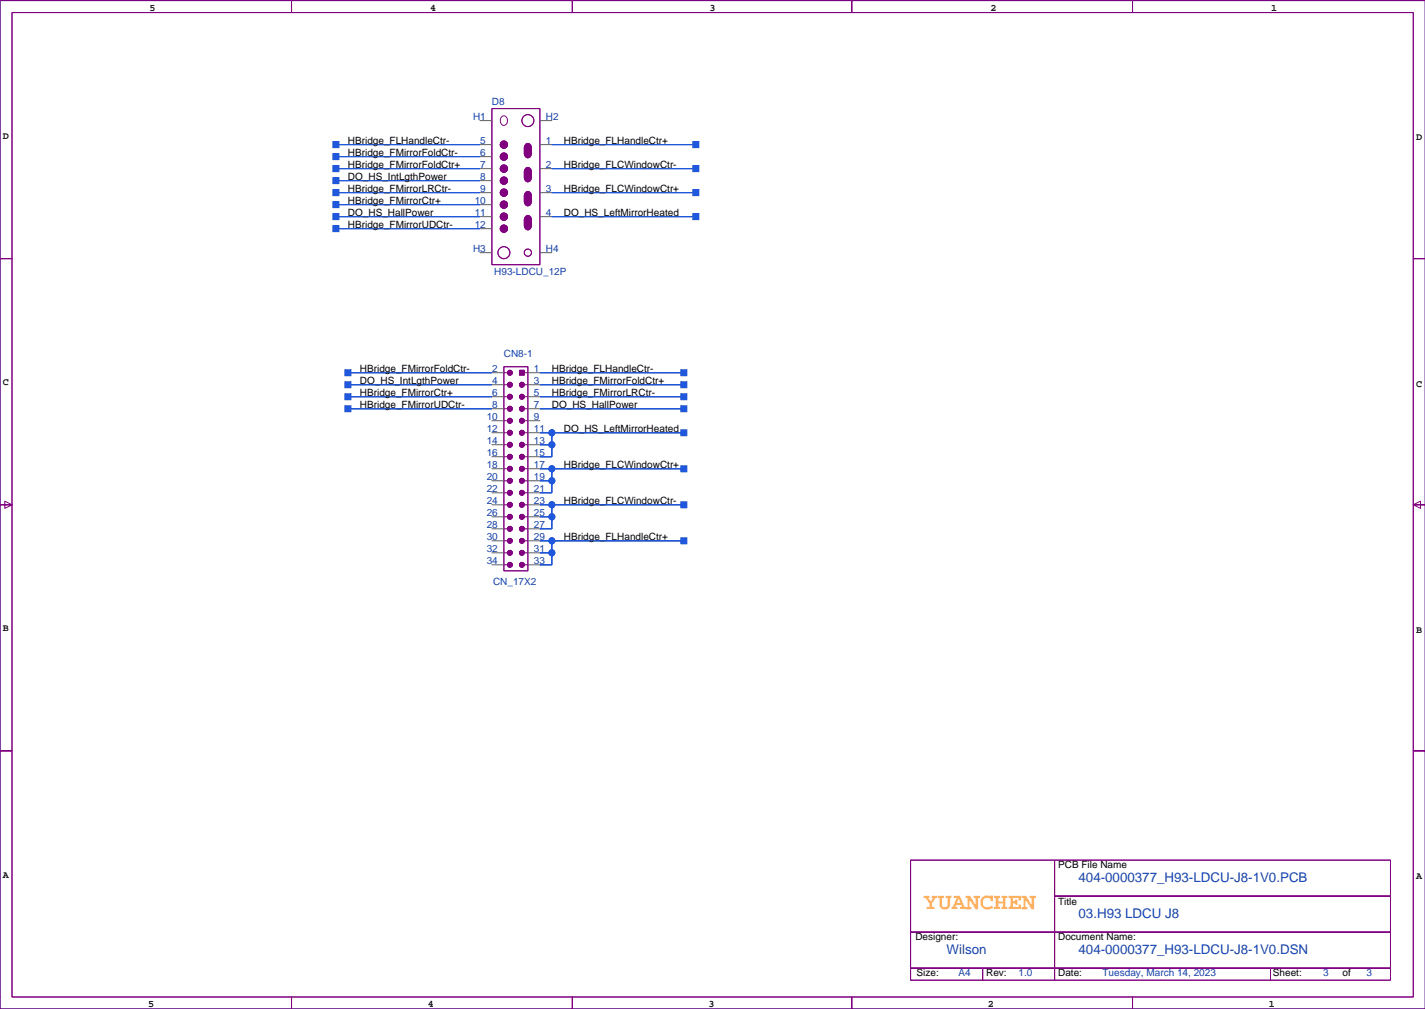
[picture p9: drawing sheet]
<svg xmlns="http://www.w3.org/2000/svg" width="302mm" height="213mm" viewBox="0 0 302 213" stroke-linecap="round" stroke-linejoin="round" font-family="sans-serif">
<path d="M301.7 .1h-301.7v213.3h301.7" fill="none" stroke="#000080" stroke-width=".21"/>
<g fill="none" stroke="#800080" stroke-width=".21">
<path d="M2.5 2.7h296.6v208.2h-296.6zM301.7 .1h-62v2.6v-2.6h-59.4v2.6v-2.6h-59.2v2.6v-2.6h-59.4v2.6v-2.6h-61.7v54.6h2.5h-2.5v52.1h2.5l-1.5 .7v-1.5l1.5 .8h-2.5v52h2.5h-2.5v54.6h61.7v-2.5v2.5h59.4v-2.5v2.5h59.2v-2.5v2.5h59.4v-2.5v2.5h62M104.1 23h10.2v33h-10.2zM106.2 24.7a.8 .8 0 0 1 1 0 .8 .8 0 0 1 .2 1 .78 .78 0 0 1-.9 .8 .78 .78 0 0 1-.6-1zM111.2 31.6a.8 .8 0 0 1 1 0 .8 .8 0 0 1 .3 .9 .78 .78 0 0 1-.9 .9 .78 .78 0 0 1-.6-1zM111.2 36.2a.8 .8 0 0 1 1-.1 .8 .8 0 0 1 .3 1 .78 .78 0 0 1-.9 .9 .78 .78 0 0 1-.6-1.1zM111.2 35.7a.8 .8 0 0 1 1-.1 .8 .8 0 0 1 .3 1 .78 .78 0 0 1-.9 .8 .78 .78 0 0 1-.6-1zM111.2 30.6a.8 .8 0 0 1 1 0 .8 .8 0 0 1 .3 .9 .78 .78 0 0 1-.9 .9 .78 .78 0 0 1-.6-1zM111.2 31.1a.8 .8 0 0 1 1 0 .8 .8 0 0 1 .3 .9 .78 .78 0 0 1-.9 .9 .78 .78 0 0 1-.6-1zM111.2 36.7a.8 .8 0 0 1 1 0 .8 .8 0 0 1 .3 .9 .78 .78 0 0 1-.9 .9 .78 .78 0 0 1-.6-1.1zM111.2 46.8a.8 .8 0 0 1 1 0 .8 .8 0 0 1 .3 1 .78 .78 0 0 1-.9 .8 .78 .78 0 0 1-.6-1zM111.2 45.8a.8 .8 0 0 1 1 0 .8 .8 0 0 1 .3 1 .78 .78 0 0 1-.9 .8 .78 .78 0 0 1-.6-1z"/>
<path d="M111.2 40.7a.8 .8 0 0 1 1 0 .8 .8 0 0 1 .3 1 .78 .78 0 0 1-.9 .8 .78 .78 0 0 1-.6-1zM111.2 41.2a.8 .8 0 0 1 1 0 .8 .8 0 0 1 .3 1 .78 .78 0 0 1-.9 .8 .78 .78 0 0 1-.6-1zM111.2 41.7a.8 .8 0 0 1 1 0 .8 .8 0 0 1 .3 1 .78 .78 0 0 1-.9 .8 .78 .78 0 0 1-.6-1zM111.2 46.3a.8 .8 0 0 1 1 0 .8 .8 0 0 1 .3 1 .78 .78 0 0 1-.9 .8 .78 .78 0 0 1-.6-1zM301.7 54.7h-2.6h2.6M106.7 77.6h5v43.1h-5zM106.7 78.8h.7M110 78.3h1v1h-1zM111 78.8h.7M106.7 81.4h.7M106.7 83.9h.7M106.7 86.5h.7"/>
<path d="M106.7 89h.7M106.7 91.5h.7M106.7 94.1h.7M106.7 96.6h.7M106.7 99.2h.7M111 81.4h.7M111 83.9h.7M111 86.5h.7M111 89h.7M111 91.5h.7M111 94.1h.7M111 96.6h.7"/>
<path d="M111 99.2h.7M106.7 119.5h.7M106.7 116.9h.7M106.7 114.4h.7M106.7 111.9h.7M106.7 109.3h.7M106.7 106.8h.7M106.7 104.2h.7M106.7 101.7h.7M111 119.5h.7M111 116.9h.7M111 114.4h.7"/>
<path d="M111 111.9h.7M111 109.3h.7M111 106.8h.7M111 104.2h.7M111 101.7h.7M299.1 106.8l1.6-.8v1.5l-1.6-.7h2.6zM301.7 158.8h-2.6h2.6M192.7 181.9h30.5v15.3h-30.5zM192.7 197.2h30.5v7.6h-30.5zM223.2 189.6h71.1v7.6h-71.1zM223.2 197.2h71.1v7.6h-71.1zM223.2 181.9h71.1v7.7h-71.1z"/>
<path d="M192.7 204.8h15.3v2.5h-15.3zM208 204.8h15.2v2.5h-15.2zM223.2 204.8h45.7v2.5h-45.7zM268.9 204.8h25.4v2.5h-25.4z"/>
<circle cx="106.7" cy="35.7" r=".76"/>
<circle cx="106.7" cy="38.2" r=".76"/>
<circle cx="106.7" cy="33.1" r=".76"/>
<circle cx="106.7" cy="30.6" r=".76"/>
<circle cx="111.7" cy="25.5" r="1.27"/>
<circle cx="106.7" cy="53.4" r="1.27"/>
<circle cx="106.7" cy="40.7" r=".76"/>
<circle cx="106.7" cy="43.3" r=".76"/>
<circle cx="106.7" cy="48.4" r=".76"/>
<circle cx="106.7" cy="45.8" r=".76"/>
<circle cx="111.7" cy="53.4" r=".76"/>
<circle cx="107.9" cy="78.8" r=".51"/>
<circle cx="107.9" cy="86.5" r=".51"/>
<circle cx="107.9" cy="94.1" r=".51"/>
<circle cx="107.9" cy="96.6" r=".51"/>
<circle cx="107.9" cy="99.2" r=".51"/>
<circle cx="107.9" cy="81.4" r=".51"/>
<circle cx="107.9" cy="89" r=".51"/>
<circle cx="107.9" cy="83.9" r=".51"/>
<circle cx="107.9" cy="91.5" r=".51"/>
<circle cx="110.5" cy="86.5" r=".51"/>
<circle cx="110.5" cy="94.1" r=".51"/>
<circle cx="110.5" cy="83.9" r=".51"/>
<circle cx="110.5" cy="96.6" r=".51"/>
<circle cx="110.5" cy="89" r=".51"/>
<circle cx="110.5" cy="91.5" r=".51"/>
<circle cx="110.5" cy="99.2" r=".51"/>
<circle cx="110.5" cy="81.4" r=".51"/>
<circle cx="107.9" cy="114.4" r=".51"/>
<circle cx="107.9" cy="101.7" r=".51"/>
<circle cx="107.9" cy="106.8" r=".51"/>
<circle cx="107.9" cy="104.2" r=".51"/>
<circle cx="107.9" cy="109.3" r=".51"/>
<circle cx="107.9" cy="116.9" r=".51"/>
<circle cx="107.9" cy="119.5" r=".51"/>
<circle cx="107.9" cy="111.9" r=".51"/>
<circle cx="110.5" cy="101.7" r=".51"/>
<circle cx="110.5" cy="106.8" r=".51"/>
<circle cx="110.5" cy="114.4" r=".51"/>
<circle cx="110.5" cy="104.2" r=".51"/>
<circle cx="110.5" cy="109.3" r=".51"/>
<circle cx="110.5" cy="116.9" r=".51"/>
<circle cx="110.5" cy="119.5" r=".51"/>
<circle cx="110.5" cy="111.9" r=".51"/>
</g>
<g fill="#800080" stroke="#800080" stroke-width=".21">
<path d="M111.2 31.6a.8 .8 0 0 1 1 0 .8 .8 0 0 1 .3 .9 .78 .78 0 0 1-.9 .9 .78 .78 0 0 1-.6-1z" fill-rule="evenodd"/>
<path d="M111.2 36.2a.8 .8 0 0 1 1-.1 .8 .8 0 0 1 .3 1 .78 .78 0 0 1-.9 .9 .78 .78 0 0 1-.6-1.1z" fill-rule="evenodd"/>
<path d="M111.2 46.8a.8 .8 0 0 1 1 0 .8 .8 0 0 1 .3 1 .78 .78 0 0 1-.9 .8 .78 .78 0 0 1-.6-1z" fill-rule="evenodd"/>
<path d="M111.2 35.7a.8 .8 0 0 1 1-.1 .8 .8 0 0 1 .3 1 .78 .78 0 0 1-.9 .8 .78 .78 0 0 1-.6-1z" fill-rule="evenodd"/>
<path d="M111.2 30.6a.8 .8 0 0 1 1 0 .8 .8 0 0 1 .3 .9 .78 .78 0 0 1-.9 .9 .78 .78 0 0 1-.6-1z" fill-rule="evenodd"/>
<path d="M111.2 45.8a.8 .8 0 0 1 1 0 .8 .8 0 0 1 .3 1 .78 .78 0 0 1-.9 .8 .78 .78 0 0 1-.6-1z" fill-rule="evenodd"/>
<path d="M111.2 31.1a.8 .8 0 0 1 1 0 .8 .8 0 0 1 .3 .9 .78 .78 0 0 1-.9 .9 .78 .78 0 0 1-.6-1z" fill-rule="evenodd"/>
<path d="M111.2 40.7a.8 .8 0 0 1 1 0 .8 .8 0 0 1 .3 1 .78 .78 0 0 1-.9 .8 .78 .78 0 0 1-.6-1z" fill-rule="evenodd"/>
<path d="M111.2 41.2a.8 .8 0 0 1 1 0 .8 .8 0 0 1 .3 1 .78 .78 0 0 1-.9 .8 .78 .78 0 0 1-.6-1z" fill-rule="evenodd"/>
<path d="M111.2 41.7a.8 .8 0 0 1 1 0 .8 .8 0 0 1 .3 1 .78 .78 0 0 1-.9 .8 .78 .78 0 0 1-.6-1z" fill-rule="evenodd"/>
<path d="M111.2 36.7a.8 .8 0 0 1 1 0 .8 .8 0 0 1 .3 .9 .78 .78 0 0 1-.9 .9 .78 .78 0 0 1-.6-1.1z" fill-rule="evenodd"/>
<path d="M111.2 46.3a.8 .8 0 0 1 1 0 .8 .8 0 0 1 .3 1 .78 .78 0 0 1-.9 .8 .78 .78 0 0 1-.6-1z" fill-rule="evenodd"/>
<path d="M110 78.3h1v1h-1z" fill-rule="evenodd"/>
<circle cx="106.7" cy="35.7" r=".76"/>
<circle cx="106.7" cy="43.3" r=".76"/>
<circle cx="106.7" cy="38.2" r=".76"/>
<circle cx="106.7" cy="45.8" r=".76"/>
<circle cx="106.7" cy="33.1" r=".76"/>
<circle cx="106.7" cy="30.6" r=".76"/>
<circle cx="106.7" cy="40.7" r=".76"/>
<circle cx="106.7" cy="48.4" r=".76"/>
<circle cx="107.9" cy="106.8" r=".51"/>
<circle cx="107.9" cy="114.4" r=".51"/>
<circle cx="107.9" cy="119.5" r=".51"/>
<circle cx="107.9" cy="109.3" r=".51"/>
<circle cx="107.9" cy="104.2" r=".51"/>
<circle cx="107.9" cy="111.9" r=".51"/>
<circle cx="107.9" cy="116.9" r=".51"/>
<circle cx="110.5" cy="106.8" r=".51"/>
<circle cx="110.5" cy="114.4" r=".51"/>
<circle cx="110.5" cy="119.5" r=".51"/>
<circle cx="110.5" cy="109.3" r=".51"/>
<circle cx="110.5" cy="104.2" r=".51"/>
<circle cx="110.5" cy="111.9" r=".51"/>
<circle cx="110.5" cy="116.9" r=".51"/>
<circle cx="107.9" cy="78.8" r=".51"/>
<circle cx="107.9" cy="94.1" r=".51"/>
<circle cx="107.9" cy="86.5" r=".51"/>
<circle cx="107.9" cy="96.6" r=".51"/>
<circle cx="107.9" cy="83.9" r=".51"/>
<circle cx="107.9" cy="89" r=".51"/>
<circle cx="107.9" cy="91.5" r=".51"/>
<circle cx="107.9" cy="101.7" r=".51"/>
<circle cx="107.9" cy="81.4" r=".51"/>
<circle cx="107.9" cy="99.2" r=".51"/>
<circle cx="110.5" cy="94.1" r=".51"/>
<circle cx="110.5" cy="86.5" r=".51"/>
<circle cx="110.5" cy="96.6" r=".51"/>
<circle cx="110.5" cy="83.9" r=".51"/>
<circle cx="110.5" cy="89" r=".51"/>
<circle cx="110.5" cy="91.5" r=".51"/>
<circle cx="110.5" cy="101.7" r=".51"/>
<circle cx="110.5" cy="81.4" r=".51"/>
<circle cx="110.5" cy="99.2" r=".51"/>
</g>
<g fill="none" stroke="#606060" stroke-width=".21">
<path d="M101.6 30.6h2.5M101.6 35.7h2.5M101.6 25.5h2.5M101.6 33.1h2.5M101.6 38.2h2.5M114.3 30.6h2.5M114.3 35.7h2.5M114.3 25.5h2.5M101.6 40.8h2.5M101.6 45.8h2.5M101.6 53.4h2.5M101.6 43.3h2.5"/>
<path d="M101.6 48.4h2.5M114.3 40.8h2.5M114.3 45.8h2.5M114.3 53.4h2.5M104.1 78.8h2.6M111.7 78.8h2.6M104.1 81.4h2.6M104.1 83.9h2.6M104.1 86.5h2.6M104.1 89h2.6M104.1 91.5h2.6M104.1 94.1h2.6"/>
<path d="M104.1 96.6h2.6M104.1 99.2h2.6M111.7 81.4h2.6M111.7 83.9h2.6M111.7 86.5h2.6M111.7 89h2.6M111.7 91.5h2.6M111.7 94.1h2.6M111.7 96.6h2.6M111.7 99.2h2.6M104.1 101.7h2.6M104.1 104.2h2.6"/>
<path d="M104.1 106.8h2.6M104.1 109.3h2.6M104.1 111.9h2.6M104.1 114.4h2.6M104.1 116.9h2.6M104.1 119.5h2.6M111.7 101.7h2.6M111.7 104.2h2.6M111.7 106.8h2.6M111.7 109.3h2.6M111.7 111.9h2.6M111.7 114.4h2.6"/>
<path d="M111.7 116.9h2.6M111.7 119.5h2.6"/>
</g>
<g fill="#2058dd" stroke="#2058dd" stroke-width=".21">
<path d="M114.3 109.3h2.5z" fill-rule="evenodd"/>
<path d="M114.3 106.8h2.5z" fill-rule="evenodd"/>
<path d="M116.8 106.8h27.9z" fill-rule="evenodd"/>
<path d="M116.8 106.8v2.5z" fill-rule="evenodd"/>
<path d="M116.8 109.3v2.6z" fill-rule="evenodd"/>
<path d="M114.3 111.9h2.5z" fill-rule="evenodd"/>
<path d="M144.1 106.1h1.3v1.3h-1.3z" fill-rule="evenodd"/>
<path d="M116.8 35.7h30.5z" fill-rule="evenodd"/>
<path d="M146.7 35h1.2v1.3h-1.2z" fill-rule="evenodd"/>
<path d="M114.3 101.7h2.5z" fill-rule="evenodd"/>
<path d="M114.3 99.2h2.5z" fill-rule="evenodd"/>
<path d="M116.8 99.2h27.9z" fill-rule="evenodd"/>
<path d="M116.8 99.2v2.5z" fill-rule="evenodd"/>
<path d="M116.8 101.7v2.5z" fill-rule="evenodd"/>
<path d="M114.3 104.2h2.5z" fill-rule="evenodd"/>
<path d="M144.1 98.5h1.3v1.3h-1.3z" fill-rule="evenodd"/>
<path d="M116.8 40.8h30.5z" fill-rule="evenodd"/>
<path d="M146.7 40.1h1.2v1.3h-1.2z" fill-rule="evenodd"/>
<path d="M114.3 116.9h2.5z" fill-rule="evenodd"/>
<path d="M114.3 114.4h2.5z" fill-rule="evenodd"/>
<path d="M116.8 114.4h27.9z" fill-rule="evenodd"/>
<path d="M116.8 114.4v2.5z" fill-rule="evenodd"/>
<path d="M116.8 116.9v2.6z" fill-rule="evenodd"/>
<path d="M114.3 119.5h2.5z" fill-rule="evenodd"/>
<path d="M144.1 113.8h1.3v1.2h-1.3z" fill-rule="evenodd"/>
<path d="M116.8 30.6h30.5z" fill-rule="evenodd"/>
<path d="M146.7 30h1.2v1.2h-1.2z" fill-rule="evenodd"/>
<path d="M114.3 94.1h2.5z" fill-rule="evenodd"/>
<path d="M114.3 91.5h2.5z" fill-rule="evenodd"/>
<path d="M116.8 91.5h27.9z" fill-rule="evenodd"/>
<path d="M116.8 91.5v2.6z" fill-rule="evenodd"/>
<path d="M116.8 94.1v2.5z" fill-rule="evenodd"/>
<path d="M114.3 96.6h2.5z" fill-rule="evenodd"/>
<path d="M144.1 90.9h1.3v1.3h-1.3z" fill-rule="evenodd"/>
<path d="M116.8 45.8h30.5z" fill-rule="evenodd"/>
<path d="M146.7 45.2h1.2v1.3h-1.2z" fill-rule="evenodd"/>
<path d="M71.1 30.6h30.5z" fill-rule="evenodd"/>
<path d="M70.5 30h1.2v1.2h-1.2z" fill-rule="evenodd"/>
<path d="M114.3 78.8h30.4z" fill-rule="evenodd"/>
<path d="M144.1 78.2h1.3v1.3h-1.3z" fill-rule="evenodd"/>
<path d="M71.1 33.1h30.5z" fill-rule="evenodd"/>
<path d="M70.5 32.5h1.2v1.3h-1.2z" fill-rule="evenodd"/>
<path d="M73.6 78.8h30.5z" fill-rule="evenodd"/>
<path d="M73 78.2h1.3v1.3h-1.3z" fill-rule="evenodd"/>
<path d="M71.1 35.7h30.5z" fill-rule="evenodd"/>
<path d="M70.5 35h1.2v1.3h-1.2z" fill-rule="evenodd"/>
<path d="M114.3 81.4h30.4z" fill-rule="evenodd"/>
<path d="M144.1 80.7h1.3v1.3h-1.3z" fill-rule="evenodd"/>
<path d="M71.1 38.2h30.5z" fill-rule="evenodd"/>
<path d="M70.5 37.6h1.2v1.2h-1.2z" fill-rule="evenodd"/>
<path d="M73.6 81.4h30.5z" fill-rule="evenodd"/>
<path d="M73 80.7h1.3v1.3h-1.3z" fill-rule="evenodd"/>
<path d="M71.1 40.8h30.5z" fill-rule="evenodd"/>
<path d="M70.5 40.1h1.2v1.3h-1.2z" fill-rule="evenodd"/>
<path d="M114.3 83.9h30.4z" fill-rule="evenodd"/>
<path d="M144.1 83.3h1.3v1.3h-1.3z" fill-rule="evenodd"/>
<path d="M71.1 43.3h30.5z" fill-rule="evenodd"/>
<path d="M70.5 42.7h1.2v1.2h-1.2z" fill-rule="evenodd"/>
<path d="M73.6 83.9h30.5z" fill-rule="evenodd"/>
<path d="M73 83.3h1.3v1.3h-1.3z" fill-rule="evenodd"/>
<path d="M71.1 45.8h30.5z" fill-rule="evenodd"/>
<path d="M70.5 45.2h1.2v1.3h-1.2z" fill-rule="evenodd"/>
<path d="M114.3 86.5h30.4z" fill-rule="evenodd"/>
<path d="M144.1 85.8h1.3v1.3h-1.3z" fill-rule="evenodd"/>
<path d="M71.1 48.4h30.5z" fill-rule="evenodd"/>
<path d="M70.5 47.7h1.2v1.3h-1.2z" fill-rule="evenodd"/>
<path d="M73.6 86.5h30.5z" fill-rule="evenodd"/>
<path d="M73 85.8h1.3v1.3h-1.3z" fill-rule="evenodd"/>
<circle cx="116.8" cy="106.8" r=".63"/>
<circle cx="116.8" cy="109.3" r=".63"/>
<circle cx="116.8" cy="99.2" r=".63"/>
<circle cx="116.8" cy="101.7" r=".63"/>
<circle cx="116.8" cy="114.4" r=".63"/>
<circle cx="116.8" cy="116.9" r=".63"/>
<circle cx="116.8" cy="91.5" r=".63"/>
<circle cx="116.8" cy="94.1" r=".63"/>
</g>
<g fill="none" stroke="#2058dd" stroke-width=".21">
<path d="M71.1 35.7h30.5M71.1 30.6h30.5M71.1 33.1h30.5M71.1 38.2h30.5M116.8 35.7h30.5M116.8 30.6h30.5M71.1 40.8h30.5M71.1 45.8h30.5M71.1 43.3h30.5M71.1 48.4h30.5M116.8 40.8h30.5M116.8 45.8h30.5"/>
<path d="M73.6 78.8h30.5M114.3 78.8h30.4M73.6 81.4h30.5M73.6 83.9h30.5M73.6 86.5h30.5M114.3 99.2h30.4M114.3 94.1h2.5M114.3 91.5h30.4M114.3 81.4h30.4M114.3 83.9h30.4M114.3 86.5h30.4M116.8 91.5v5.1h-2.5"/>
<path d="M116.8 99.2v5h-2.5M114.3 109.3h2.5M114.3 106.8h30.4M114.3 101.7h2.5M114.3 116.9h2.5M114.3 114.4h30.4M116.8 106.8v5.1h-2.5M116.8 114.4v5.1h-2.5"/>
<circle cx="116.8" cy="94.1" r=".63"/>
<circle cx="116.8" cy="91.5" r=".63"/>
<circle cx="116.8" cy="99.2" r=".63"/>
<circle cx="116.8" cy="114.4" r=".63"/>
<circle cx="116.8" cy="109.3" r=".63"/>
<circle cx="116.8" cy="101.7" r=".63"/>
<circle cx="116.8" cy="116.9" r=".63"/>
<circle cx="116.8" cy="106.8" r=".63"/>
</g>
<text font-size="4.9" fill="#ffad5b" x="195.5" y="192.2">YUANCHEN</text>
<g font-size="2.8" fill="#1741a1">
<text x="228.3" y="186.6">404-0000377_H93-LDCU-J8-1V0.PCB</text>
<text x="228.3" y="194.3">03.H93 LDCU J8</text>
<text x="200.4" y="201.9">Wilson</text>
<text x="228.3" y="201.9">404-0000377_H93-LDCU-J8-1V0.DSN</text>
</g>
<g font-size="2.1">
<text x="31.6" y="2.3">5</text>
<text x="91" y="2.3">4</text>
<text x="150.2" y="2.3">3</text>
<text x="209.6" y="2.3">2</text>
<text x="269.1" y="2.3">1</text>
<text x=".6" y="29.5">D</text>
<text x="299.8" y="29.7">D</text>
<text x="73.6" y="30.5">HBridge_FLHandleCtr-</text>
<text x="73.6" y="33.1">HBridge_FMirrorFoldCtr-</text>
<text x="73.6" y="35.6">HBridge_FMirrorFoldCtr+</text>
<text x="119.4" y="35.6">HBridge_FLCWindowCtr-</text>
<text x="119.4" y="30.5">HBridge_FLHandleCtr+</text>
<text x="73.6" y="38.1">DO_HS_IntLgthPower</text>
<text x="73.6" y="40.7">HBridge_FMirrorLRCtr-</text>
<text x="119.4" y="40.7">HBridge_FLCWindowCtr+</text>
<text x="73.6" y="43.2">HBridge_FMirrorCtr+</text>
<text x="73.6" y="45.7">DO_HS_HallPower</text>
<text x="119.4" y="45.7">DO_HS_LeftMirrorHeated</text>
<text x="73.6" y="48.3">HBridge_FMirrorUDCtr-</text>
<text x=".6" y="81.5">C</text>
<text x="76.2" y="78.8">HBridge_FMirrorFoldCtr-</text>
<text x="76.2" y="81.3">DO_HS_IntLgthPower</text>
<text x="76.2" y="83.8">HBridge_FMirrorCtr+</text>
<text x="116.8" y="78.8">HBridge_FLHandleCtr-</text>
<text x="116.8" y="81.3">HBridge_FMirrorFoldCtr+</text>
<text x="116.8" y="83.8">HBridge_FMirrorLRCtr-</text>
<text x="299.8" y="81.8">C</text>
<text x="76.2" y="86.4">HBridge_FMirrorUDCtr-</text>
<text x="116.8" y="86.4">DO_HS_HallPower</text>
<text x="119.4" y="91.5">DO_HS_LeftMirrorHeated</text>
<text x="119.4" y="99.1">HBridge_FLCWindowCtr+</text>
<text x="119.4" y="106.7">HBridge_FLCWindowCtr-</text>
<text x="119.4" y="114.3">HBridge_FLHandleCtr+</text>
<text x=".6" y="133.6">B</text>
<text x="299.8" y="133.8">B</text>
<text x=".6" y="185.6">A</text>
<text x="224" y="183.6">PCB File Name</text>
<text x="299.8" y="185.9">A</text>
<text x="224" y="191.5">Title</text>
<text x="193.8" y="198.9">Designer:</text>
<text x="224" y="198.9">Document Name:</text>
<text x="194" y="206.5">Size:</text>
<text x="208.7" y="206.5">Rev:</text>
<text x="224" y="206.5">Date:</text>
<text x="269.4" y="206.5">Sheet:</text>
<text x="284.2" y="206.5">of</text>
<text x="31.4" y="213.1">5</text>
<text x="90.5" y="213.1">4</text>
<text x="150" y="213.1">3</text>
<text x="209.1" y="213.1">2</text>
<text x="268.5" y="213.1">1</text>
</g>
<g font-size="2.1" fill="#1741a1">
<text x="104.1" y="22.1">D8</text>
<text x="100.1" y="25.4">H1</text>
<text x="115.5" y="25.4">H2</text>
<text x="101.7" y="35.6">7</text>
<text x="101.7" y="33.1">6</text>
<text x="101.7" y="30.5">5</text>
<text x="115.5" y="35.6">2</text>
<text x="115.5" y="30.5">1</text>
<text x="101.7" y="40.7">9</text>
<text x="101.7" y="38.1">8</text>
<text x="115.5" y="40.7">3</text>
<text x="100.5" y="45.7">11</text>
<text x="100.5" y="43.2">10</text>
<text x="115.5" y="45.7">4</text>
<text x="100.1" y="53.4">H3</text>
<text x="100.5" y="48.3">12</text>
<text x="115.5" y="53.4">H4</text>
<text x="104.6" y="58.2">H93-LDCU_12P</text>
<text x="106.7" y="75.5">CN8-1</text>
<text x="104.2" y="83.8">6</text>
<text x="104.2" y="81.3">4</text>
<text x="104.2" y="78.8">2</text>
<text x="113" y="83.8">5</text>
<text x="113" y="81.3">3</text>
<text x="113" y="78.8">1</text>
<text x="103" y="88.9">10</text>
<text x="104.2" y="86.4">8</text>
<text x="113" y="88.9">9</text>
<text x="113" y="86.4">7</text>
<text x="103" y="94">14</text>
<text x="103" y="91.5">12</text>
<text x="113" y="94">13</text>
<text x="113" y="91.5">11</text>
<text x="103" y="101.6">20</text>
<text x="103" y="99.1">18</text>
<text x="103" y="96.5">16</text>
<text x="113" y="101.6">19</text>
<text x="113" y="99.1">17</text>
<text x="113" y="96.5">15</text>
<text x="103" y="106.7">24</text>
<text x="103" y="104.2">22</text>
<text x="113" y="106.7">23</text>
<text x="113" y="104.2">21</text>
<text x="103" y="111.8">28</text>
<text x="103" y="109.2">26</text>
<text x="113" y="111.8">27</text>
<text x="113" y="109.2">25</text>
<text x="103" y="119.4">34</text>
<text x="103" y="116.9">32</text>
<text x="103" y="114.3">30</text>
<text x="113" y="119.4">33</text>
<text x="113" y="116.9">31</text>
<text x="113" y="114.3">29</text>
<text x="104.4" y="123.7">CN_17X2</text>
<text x="202.9" y="206.5">A4</text>
<text x="215.6" y="206.5">1.0</text>
<text x="233.4" y="206.5">Tuesday, March 14, 2023</text>
<text x="280.1" y="206.5">3</text>
<text x="289.2" y="206.5">3</text>
</g>
</svg>
